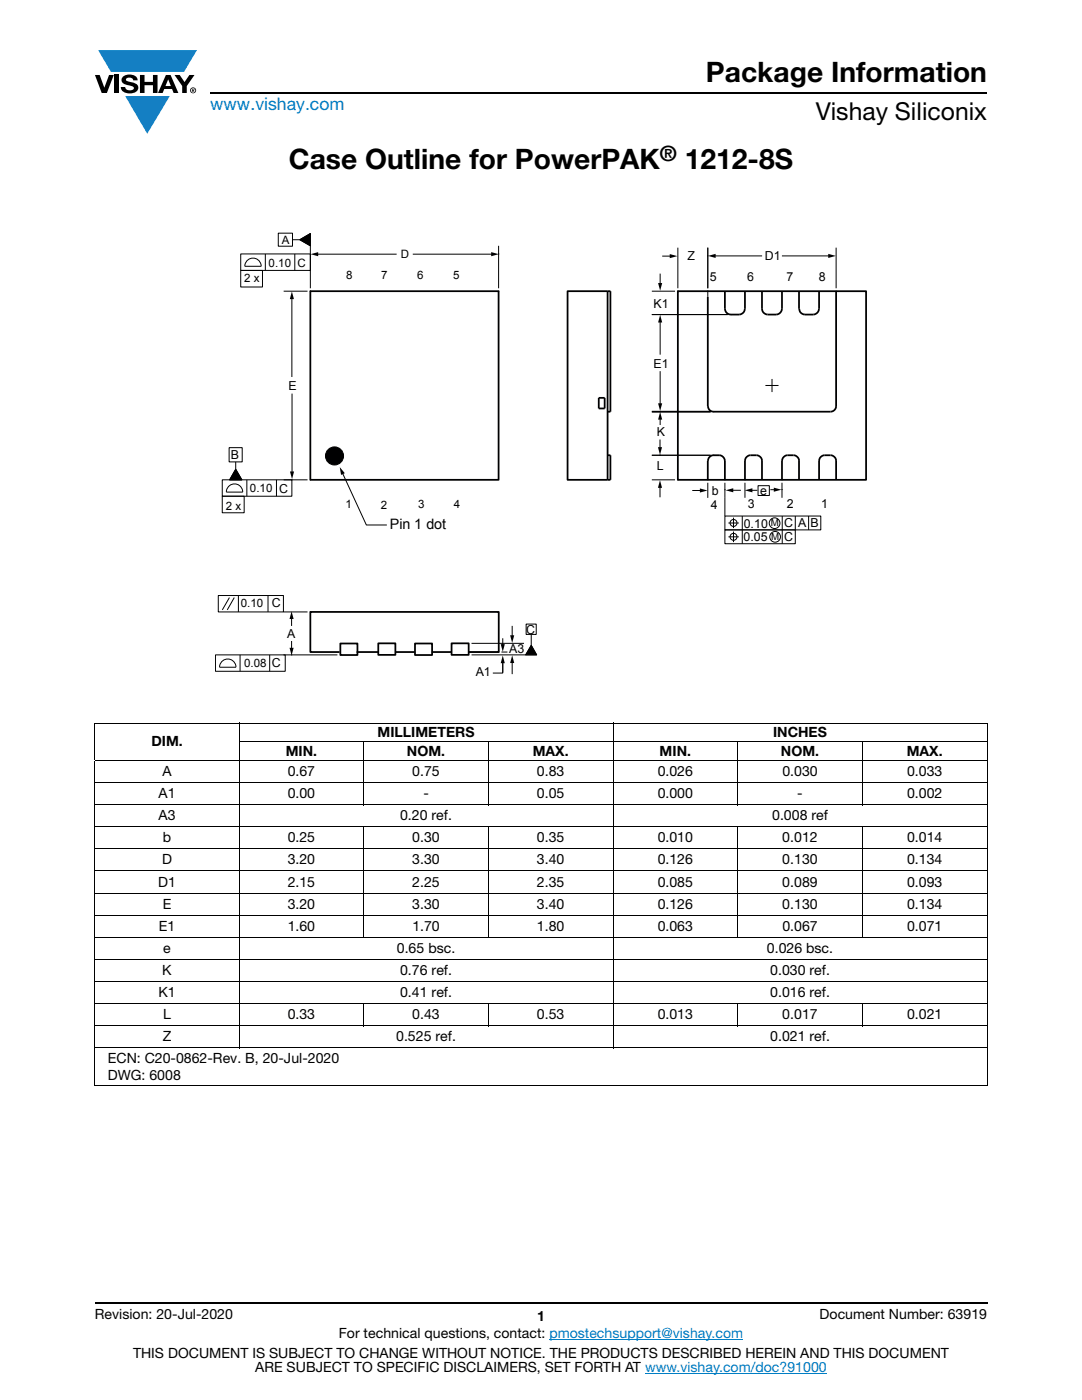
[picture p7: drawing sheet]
<svg xmlns="http://www.w3.org/2000/svg" width="216mm" height="279mm" viewBox="0 0 216 279" stroke-linecap="round" stroke-linejoin="round" font-family="sans-serif">
<g fill="#147fc3">
<path d="M19.6 10h19.7l-2.6 4.3h-1.1h-13.5z"/>
<path d="M25 19.2h8.9l-4.5 7.5z"/>
</g>
<g fill="#000">
<path d="M18.9 15h1l.9 2.5 1-2.5h.9l-1.4 3.6h-1zM22.9 15h.9v3.6h-.9zM24.6 15.3a2.1 2.1 0 0 1 2.8 .3l.1 .4h-.9a.79 .79 0 0 0-.7-.5 .79 .79 0 0 0-.8 .4l.3 .3 1 .2a1.08 1.08 0 0 1 1.2 1 1.08 1.08 0 0 1-1.1 1.2 1.73 1.73 0 0 1-2.4-1.2h.9a.96 .96 0 0 0 .8 .6 .96 .96 0 0 0 .9-.4 1.31 1.31 0 0 0-1.2-.6 1.03 1.03 0 0 1-1.1-.6 1.03 1.03 0 0 1 .2-1.1zM27.9 15h.9v1.3h1.7v-1.3h.9v3.6h-.9v-1.6h-1.7v1.6h-.9zM34.8 15h1.1l.9 1.4 1-1.4h1l-1.5 2.2v1.4h-.9v-1.4z"/>
<path d="M33.6 15.9l.5 1.3h-1.1zM33.1 15l-1.6 3.6h1l.3-.8h1.5l.3 .8h1l-1.6-3.6z"/>
<path d="M38.4 17.8h.2v.2h-.2zM38.3 17.7v.7h.1v-.3l.4 .3-.2-.3 .2-.2-.1-.2z"/>
<path d="M38.1 18a.46 .46 0 0 1 .9 0 .46 .46 0 0 1-.9 0zM37.9 18a.6 .6 0 0 0 1.2 0 .6 .6 0 0 0-1.2 0z"/>
</g>
<path d="M42 18.6h155M18.9 260h178.1" fill="none" stroke="#000" stroke-width=".36"/>
<path d="M109.6 267.3h38.7M128.7 274h36.3" fill="none" stroke="#007ec4" stroke-width=".2"/>
<g fill="none" stroke="#000" stroke-width=".2">
<path d="M18.9 144.4h178.1M18.9 151.8h178.1M18.9 156.2h178.1M18.9 144.5v7.2M18.9 151.9v57.1M47.6 148.1h149.4M47.7 144.3v64.9M72.6 148v12.7M97.5 148v12.7M122.3 144.3v64.9M147.2 148v12.7M172.1 148v12.7"/>
<path d="M197 144.5v7.2M197 151.9v57.1M18.9 160.6h178.1M18.9 165h178.1M18.9 169.4h178.1M18.9 173.8h178.1M18.9 178.2h178.1M72.6 164.9v22.2M97.5 164.9v22.2M147.2 164.9v22.2M172.1 164.9v22.2M18.9 182.6h178.1"/>
<path d="M18.9 187h178.1M18.9 191.5h178.1M18.9 195.9h178.1M18.9 200.3h178.1M18.9 204.7h178.1M18.9 209.1h28.7M18.9 216.7h178.1M18.9 209.2v7.4M47.8 209.1h74.4M72.6 200.2v4.6M97.5 200.2v4.6M122.4 209.1h74.6"/>
<path d="M147.2 200.2v4.6M172.1 200.2v4.6M197 209.2v7.4"/>
</g>
<g fill="none" stroke="#000001" stroke-width=".35">
<path d="M61.9 58.1h37.6v37.7h-37.6zM113.3 58.1h7.9v37.7h-7.9zM135.3 58.1h37.5v37.7h-37.5zM141.2 59.2v21.8M144.6 58.1v3.5M148.6 58.1v3.5M152 58.1v3.5M156 58.1v3.5M159.4 58.1v3.5M163.4 58.1v3.5M166.8 58.1v22.9M119.5 79.4h1.2v2.1h-1.2z"/>
<path d="M145.8 62.8h1.7M153.2 62.8h1.7M160.6 62.8h1.7M141.2 81l.1 .3a1.09 1.09 0 0 0 1.1 .9h23.3M144.6 92l-.1-.6a1.12 1.12 0 0 0-1-.5h-1.4l-.7 .5-.2 .6v3.8M144.6 92v3.8M148.6 95.8v-3.8a1.15 1.15 0 0 1 1.2-1.1h1.4l.3 .1a1.08 1.08 0 0 1 .5 1v3.8M156 95.8v-3.8l.2-.6 .7-.5h1.4l.6 .1a1.1 1.1 0 0 1 .5 1v3.8M166.8 92v3.8M166.8 92a1.15 1.15 0 0 0-1.1-1.1h-1.4a1.18 1.18 0 0 0-.9 1.1v3.8"/>
</g>
<path d="M61.9 49.1v8.4M63.2 50.7h15.9M99.5 49.1v8.4M141.2 58.1v1.1M152.7 76.9h2.6M154 75.6v2.6" fill="none" stroke="#000001" stroke-width=".2"/>
<path d="M62 50.7l1.5-.4v.8z" fill="#000001"/>
<path d="M82.4 50.7h15.9" fill="none" stroke="#000001" stroke-width=".2"/>
<path d="M98 50.3l1.5 .4-1.5 .4z" fill="#000001"/>
<path d="M56.6 58.1h4.8M58.2 59.4v15.8M61.9 58.1h.1M99.5 58.1h.1M99.5 50.7h.1M56.6 95.8h4.8" fill="none" stroke="#000001" stroke-width=".2"/>
<path d="M58.2 58.2l.5 1.5h-.9z" fill="#000001"/>
<path d="M58.3 78.6v15.8" fill="none" stroke="#000001" stroke-width=".2"/>
<path d="M57.9 94.1h.8l-.4 1.5z" fill="#000001"/>
<path d="M61.9 58.1h.1M141.2 49.4v8.1M142.5 51.1h9.6M166.8 49.4v8.1M58.2 95.8h.1M61.9 95.8h.1" fill="none" stroke="#000001" stroke-width=".2"/>
<path d="M141.3 51.1l1.5-.4v.8z" fill="#000001"/>
<path d="M156 51.1h9.5" fill="none" stroke="#000001" stroke-width=".2"/>
<path d="M165.3 50.7l1.5 .4-1.5 .4z" fill="#000001"/>
<path d="M141.2 58.1h.1M166.8 58.1h.1M130.1 62.8h15.1M131.7 64.1v6.7M130.1 82.2h11.7" fill="none" stroke="#000001" stroke-width=".2"/>
<path d="M131.7 62.8l.4 1.6h-.8z" fill="#000001"/>
<path d="M131.7 74.1v6.7" fill="none" stroke="#000001" stroke-width=".2"/>
<path d="M131.3 80.5h.8l-.4 1.5z" fill="#000001"/>
<path d="M130.1 58.1h4.6M131.7 54.6v2.2M130.1 62.8h15.1M145.8 62.8h.1M131.7 82.2h.1M142.4 82.2h.1" fill="none" stroke="#000001" stroke-width=".2"/>
<path d="M131.3 56.5h.8l-.4 1.5z" fill="#000001"/>
<path d="M132.1 51.1h1.8M135.3 58.1h.1M135.3 49.4v8.1M141.2 49.4v8.1M131.7 62.8h.1M145.8 62.8h.1" fill="none" stroke="#000001" stroke-width=".2"/>
<path d="M133.6 50.7l1.6 .4-1.6 .4z" fill="#000001"/>
<path d="M135.3 58.1h.1M141.2 58.1h.1M141.2 51.1h.1M130.1 95.8h4.6M130.1 90.9h11.7M131.7 97.1v2.1" fill="none" stroke="#000001" stroke-width=".2"/>
<path d="M131.7 95.8l.4 1.6h-.8z" fill="#000001"/>
<path d="M131.7 87.7v1.8" fill="none" stroke="#000001" stroke-width=".2"/>
<path d="M131.3 89.2h.8l-.4 1.6z" fill="#000001"/>
<path d="M131.7 90.9h.1M135.3 95.8h.1M138.1 97.9h1.8M141.2 96.3v3.1M142.4 90.9h.1M144.6 96.3v3.1" fill="none" stroke="#000001" stroke-width=".2"/>
<path d="M121.8 58.1v24.1h-.6M121.2 90.9h.6v4.9" fill="none" stroke="#000001" stroke-width=".35"/>
<path d="M139.7 97.5l1.5 .4-1.5 .4z" fill="#000001"/>
<path d="M146 97.8h1.8" fill="none" stroke="#000001" stroke-width=".2"/>
<path d="M144.8 97.8l1.5-.4v.9z" fill="#000001"/>
<path d="M130.1 90.9h11.7M131.7 83.5v1.3M141.2 95.8h.1M144.6 95.8h.1M144.6 97.7h.1" fill="none" stroke="#000001" stroke-width=".2"/>
<path d="M130.1 82.2h11.7" fill="none" stroke="#000001" stroke-width=".35"/>
<path d="M131.7 82.2l.4 1.5h-.8z" fill="#000001"/>
<g fill="none" stroke="#000001" stroke-width=".2">
<path d="M131.7 90.9h.1M142.4 82.2h.1M142.4 90.9h.1M148.6 96.3v3M149.9 97.9h1.2M151.3 96.9h2.2v2h-2.2zM156 96.3v3M144.6 103h19.2v2.8h-19.2zM144.6 105.7h14.1v2.8h-14.1zM145.3 107.1h2.1M145.3 104.4h2.1M146.4 106.1v2.1"/>
<path d="M146.4 103.3v2.1M148.1 103v5.5M156.1 103v5.5M158.7 103v2.8M161.4 103v2.8"/>
<circle cx="146.4" cy="104.4" r=".69"/>
<circle cx="146.4" cy="107.1" r=".69"/>
</g>
<path d="M121.2 58.1h.6M144.6 61.6l.1 .3a1.13 1.13 0 0 0 1.1 .9M148.6 61.6a1.14 1.14 0 0 1-1.1 1.2M152 61.6a1.15 1.15 0 0 0 1.2 1.2M156 61.6l-.3 .8-.8 .4M159.5 61.6a1.14 1.14 0 0 0 1.1 1.2M163.4 61.6a1.15 1.15 0 0 1-1.1 1.2M121.2 95.8h.6M166.8 81a1.12 1.12 0 0 1-1.1 1.2" fill="none" stroke="#000001" stroke-width=".35"/>
<path d="M148.6 97.9l1.5-.5v.9z" fill="#000001"/>
<path d="M153.7 97.7h1" fill="none" stroke="#000001" stroke-width=".2"/>
<path d="M154.4 97.3l1.5 .4-1.5 .4z" fill="#000001"/>
<path d="M148.6 95.8h.1M156 95.8h.1M156 97.7h.1M93.5 130.1h6M94.1 128.4h10.5M94.1 130.7h10.8M102.2 124.9v2.2" fill="none" stroke="#000001" stroke-width=".2"/>
<path d="M101.8 126.8h.8l-.4 1.5z" fill="#000001"/>
<path d="M102.2 132v2.5" fill="none" stroke="#000001" stroke-width=".2"/>
<path d="M102.2 130.8l.4 1.5h-.8z" fill="#000001"/>
<g fill="none" stroke="#000001" stroke-width=".2">
<path d="M48 50.7h13.9v3.3h-13.9zM48 54h4.4v3.3h-4.4zM49.5 51.8a1.64 1.64 0 0 1 1.7-.1 1.64 1.64 0 0 1 .9 1.4h-3.2l.2-.8zM52.9 50.7v3.3M58.8 50.7v3.3M44.3 95.8h13.9v3.2h-13.9zM44.3 99h4.4v3.3h-4.4zM45.8 96.9a1.64 1.64 0 0 1 1.7-.2 1.64 1.64 0 0 1 .9 1.5h-3.2l.2-.9zM49.3 95.8v3.2M55.2 95.8v3.2M43.6 118.8h13v3.3h-13zM45.8 119.3l-1.4 2.4"/>
<path d="M46.7 119.3l-1.4 2.4M47.6 118.9v3.2M53.5 118.9v3.2M100.1 130.1h1.2M100.3 127.4v1.4"/>
</g>
<path d="M99.9 128.5h.8l-.4 1.6z" fill="#000001"/>
<path d="M56.6 122.1h4.8M56.6 130.7h10.7M58.2 123.3v1.6M99.5 130.1h.1M100.3 132.3v2h-2" fill="none" stroke="#000001" stroke-width=".2"/>
<path d="M58.2 122l.4 1.5h-.8z" fill="#000001"/>
<path d="M58.2 127.9v1.7" fill="none" stroke="#000001" stroke-width=".2"/>
<path d="M57.8 129.3h.8l-.4 1.5z" fill="#000001"/>
<path d="M58.2 130.7h.1M61.9 122.1h.1M105 124.5h2v2.1h-2zM106 128.8l1.1 1.9h-2.2zM106 126.6v2.2" fill="none" stroke="#000001" stroke-width=".2"/>
<path d="M106 128.8l1.1 1.9h-2.2z" fill="#000001"/>
<g fill="none" stroke="#000001" stroke-width=".2">
<path d="M55.5 46.5h2.9v2.6h-2.9zM58.4 47.8h1.4M59.8 47.8l2.1-1.2v2.5zM59.8 47.8l2.1-1.2v2.4zM45.7 89.3h2.6v2.9h-2.6zM47 93.6l1.3 2.2h-2.5zM47 92.2v1.4M47 93.7l1.3 2.1h-2.5zM68.3 94.4l4.8 10.4h4.1M144.6 99.4v3.6M43 130.7h13.9v3.3h-13.9zM44.5 131.9a1.63 1.63 0 0 1 1.7-.2 1.63 1.63 0 0 1 .9 1.5h-3.3l.3-.9z"/>
<path d="M47.9 130.7v3.3M53.8 130.7v3.3M106 128.8l1.1 1.9h-2.2z"/>
</g>
<path d="M59.8 47.8l2.1-1.2v2.5zM47 93.6l1.3 2.2h-2.5z" fill="#000"/>
<path d="M67.8 93.2l1 1.2-.7 .4z" fill="#000001"/>
<path d="M61.9 122.1h37.6v8h-37.6zM67.9 128.4h3.4v2.3h-3.4zM75.5 128.4h3.4v2.3h-3.4zM82.8 128.4h3.4v2.3h-3.4zM90.1 128.4h3.4v2.3h-3.4z" fill="none" stroke="#000001" stroke-width=".35"/>
<path d="M67.8 130.2h3.4M75.6 130.1h3.4M82.8 130.1h3.4M90.1 130.1h3.4" fill="none" stroke="#fff" stroke-width=".71" stroke-linecap="butt"/>
<path d="M100.3 132.1v2.1" fill="none" stroke="#000001" stroke-width=".2"/>
<g fill="#000001">
<path d="M100.3 130.8l.4 1.6h-.8z"/>
<circle cx="66.7" cy="91" r="1.8"/>
</g>
<g fill="none" stroke="#000001" stroke-width=".2">
<circle cx="66.7" cy="91" r="1.8"/>
<circle cx="154.6" cy="104.4" r="1.07"/>
<circle cx="154.7" cy="107.1" r="1.07"/>
</g>
<g font-size="5.6">
<text x="140.9" y="16.4">Package Information</text>
<text x="57.6" y="33.8">Case Outline for PowerPAK</text>
<text x="136.6" y="33.8">1212-8S</text>
</g>
<text font-size="4.9" x="162.8" y="24">Vishay Siliconix</text>
<text font-size="4.2" x="131.7" y="32.1">®</text>
<text font-size="3.5" fill="#007ec4" x="42" y="21.9">www.vishay.com</text>
<text font-size="2.9" x="77.8" y="105.6">Pin 1 dot</text>
<g font-size="2.8">
<text x="30.2" y="149">DIM.</text>
<text x="75.3" y="147.1">MILLIMETERS</text>
<text x="154.3" y="147.1">INCHES</text>
<text x="32.4" y="154.9">A</text>
<text x="57" y="150.8">MIN.</text>
<text x="57.4" y="154.9">0.67</text>
<text x="81.2" y="150.8">NOM.</text>
<text x="82.3" y="154.9">0.75</text>
<text x="106.3" y="150.8">MAX.</text>
<text x="107.1" y="154.9">0.83</text>
<text x="131.2" y="154.9">0.026</text>
<text x="131.6" y="150.8">MIN.</text>
<text x="155.8" y="150.8">NOM.</text>
<text x="156.1" y="154.9">0.030</text>
<text x="180.9" y="150.8">MAX.</text>
<text x="181" y="154.9">0.033</text>
<text x="31.6" y="159.3">A1</text>
<text x="57.4" y="159.3">0.00</text>
<text x="84.5" y="159.3">-</text>
<text x="107.1" y="159.3">0.05</text>
<text x="131.2" y="159.3">0.000</text>
<text x="159.1" y="159.3">-</text>
<text x="181" y="159.3">0.002</text>
<text x="31.6" y="163.7">A3</text>
<text x="79.8" y="163.7">0.20 ref.</text>
<text x="154.1" y="163.7">0.008 ref</text>
<text x="32.3" y="172.5">D</text>
<text x="32.5" y="168.1">b</text>
<text x="57.4" y="168.1">0.25</text>
<text x="57.4" y="172.5">3.20</text>
<text x="82.3" y="168.1">0.30</text>
<text x="82.3" y="172.5">3.30</text>
<text x="107.1" y="168.1">0.35</text>
<text x="107.1" y="172.5">3.40</text>
<text x="131.2" y="168.1">0.010</text>
<text x="131.2" y="172.5">0.126</text>
<text x="156.1" y="168.1">0.012</text>
<text x="156.1" y="172.5">0.130</text>
<text x="181" y="168.1">0.014</text>
<text x="181" y="172.5">0.134</text>
<text x="31.6" y="176.9">D1</text>
<text x="57.4" y="176.9">2.15</text>
<text x="82.3" y="176.9">2.25</text>
<text x="107.1" y="176.9">2.35</text>
<text x="131.2" y="176.9">0.085</text>
<text x="156.1" y="176.9">0.089</text>
<text x="181" y="176.9">0.093</text>
<text x="31.7" y="185.8">E1</text>
<text x="32.5" y="181.4">E</text>
<text x="57.4" y="181.4">3.20</text>
<text x="57.4" y="185.8">1.60</text>
<text x="82.3" y="181.4">3.30</text>
<text x="82.3" y="185.8">1.70</text>
<text x="107.1" y="181.4">3.40</text>
<text x="107.1" y="185.8">1.80</text>
<text x="131.2" y="181.4">0.126</text>
<text x="131.2" y="185.8">0.063</text>
<text x="156.1" y="181.4">0.130</text>
<text x="156.1" y="185.8">0.067</text>
<text x="181" y="181.4">0.134</text>
<text x="181" y="185.8">0.071</text>
<text x="32.6" y="190.2">e</text>
<text x="79.2" y="190.2">0.65 bsc.</text>
<text x="153" y="190.2">0.026 bsc.</text>
<text x="32.4" y="194.6">K</text>
<text x="79.8" y="194.6">0.76 ref.</text>
<text x="153.7" y="194.6">0.030 ref.</text>
<text x="31.6" y="199">K1</text>
<text x="32.5" y="203.4">L</text>
<text x="57.4" y="203.4">0.33</text>
<text x="79.8" y="199">0.41 ref.</text>
<text x="82.3" y="203.4">0.43</text>
<text x="107.1" y="203.4">0.53</text>
<text x="131.2" y="203.4">0.013</text>
<text x="153.7" y="199">0.016 ref.</text>
<text x="156.1" y="203.4">0.017</text>
<text x="181" y="203.4">0.021</text>
<text x="32.5" y="207.8">Z</text>
<text x="79.1" y="207.8">0.525 ref.</text>
<text x="153.7" y="207.8">0.021 ref.</text>
<text x="21.5" y="212">ECN: C20-0862-Rev. B, 20-Jul-2020</text>
<text x="21.5" y="215.6">DWG: 6008</text>
<text x="18.9" y="263.3">Revision: 20-Jul-2020</text>
<text x="107.2" y="263.6">1</text>
<text x="163.6" y="263.3">Document Number: 63919</text>
<text x="67.6" y="267.1">For technical questions, contact: pmostechsupport@vishay.com</text>
<text x="26.5" y="271">THIS DOCUMENT IS SUBJECT TO CHANGE WITHOUT NOTICE. THE PRODUCTS DESCRIBED HEREIN AND THIS DOCUMENT</text>
<text x="50.9" y="273.8">ARE SUBJECT TO SPECIFIC DISCLAIMERS, SET FORTH AT www.vishay.com/doc?91000</text>
</g>
<g font-size="2.5" fill="#000001">
<text x="137.2" y="51.9">Z</text>
<text x="152.6" y="51.9">D1</text>
<text x="141.7" y="56">5</text>
<text x="149.1" y="56">6</text>
<text x="156.9" y="56">7</text>
<text x="163.4" y="56">8</text>
<text x="130.4" y="61.4">K1</text>
<text x="57.5" y="77.8">E</text>
<text x="130.4" y="73.4">E1</text>
<text x="131.1" y="87.1">K</text>
<text x="46" y="91.6">B</text>
<text x="131.1" y="93.9">L</text>
<text x="55.7" y="98.4">C</text>
<text x="141.8" y="101.5">4</text>
<text x="142" y="98.7">b</text>
<text x="149.2" y="101.3">3</text>
<text x="151.7" y="98.7">e</text>
<text x="157" y="101.3">2</text>
<text x="163.9" y="101.3">1</text>
<text x="148.4" y="105.4">0.10</text>
<text x="156.5" y="105.2">C A B</text>
<text x="156.5" y="108">C</text>
<text x="148.4" y="108">0.05</text>
<text x="54.3" y="121.1">C</text>
<text x="57.3" y="127.3">A</text>
<text x="101.6" y="130.4">A3</text>
<text x="105" y="126.4">C</text>
<text x="54.3" y="133.2">C</text>
<text x="94.9" y="134.9">A1</text>
</g>
<g font-size="2.3" fill="#000001">
<text x="53.6" y="53.3">0.10</text>
<text x="56.2" y="48.6">A</text>
<text x="59.3" y="53.3">C</text>
<text x="80" y="51.5">D</text>
<text x="48.7" y="56.3">2 x</text>
<text x="69.1" y="55.6">8</text>
<text x="76" y="55.6">7</text>
<text x="83.2" y="55.6">6</text>
<text x="90.4" y="55.6">5</text>
<text x="45.1" y="101.7">2 x</text>
<text x="49.9" y="98.2">0.10</text>
<text x="69" y="101.3">1</text>
<text x="76" y="101.5">2</text>
<text x="83.4" y="101.3">3</text>
<text x="90.6" y="101.3">4</text>
<text x="48" y="121.1">0.10</text>
<text x="48.7" y="133.2">0.08</text>
</g>
<g font-size="1.9" fill="#000001">
<text x="153.8" y="105.1">M</text>
<text x="153.9" y="107.8">M</text>
</g>
</svg>
